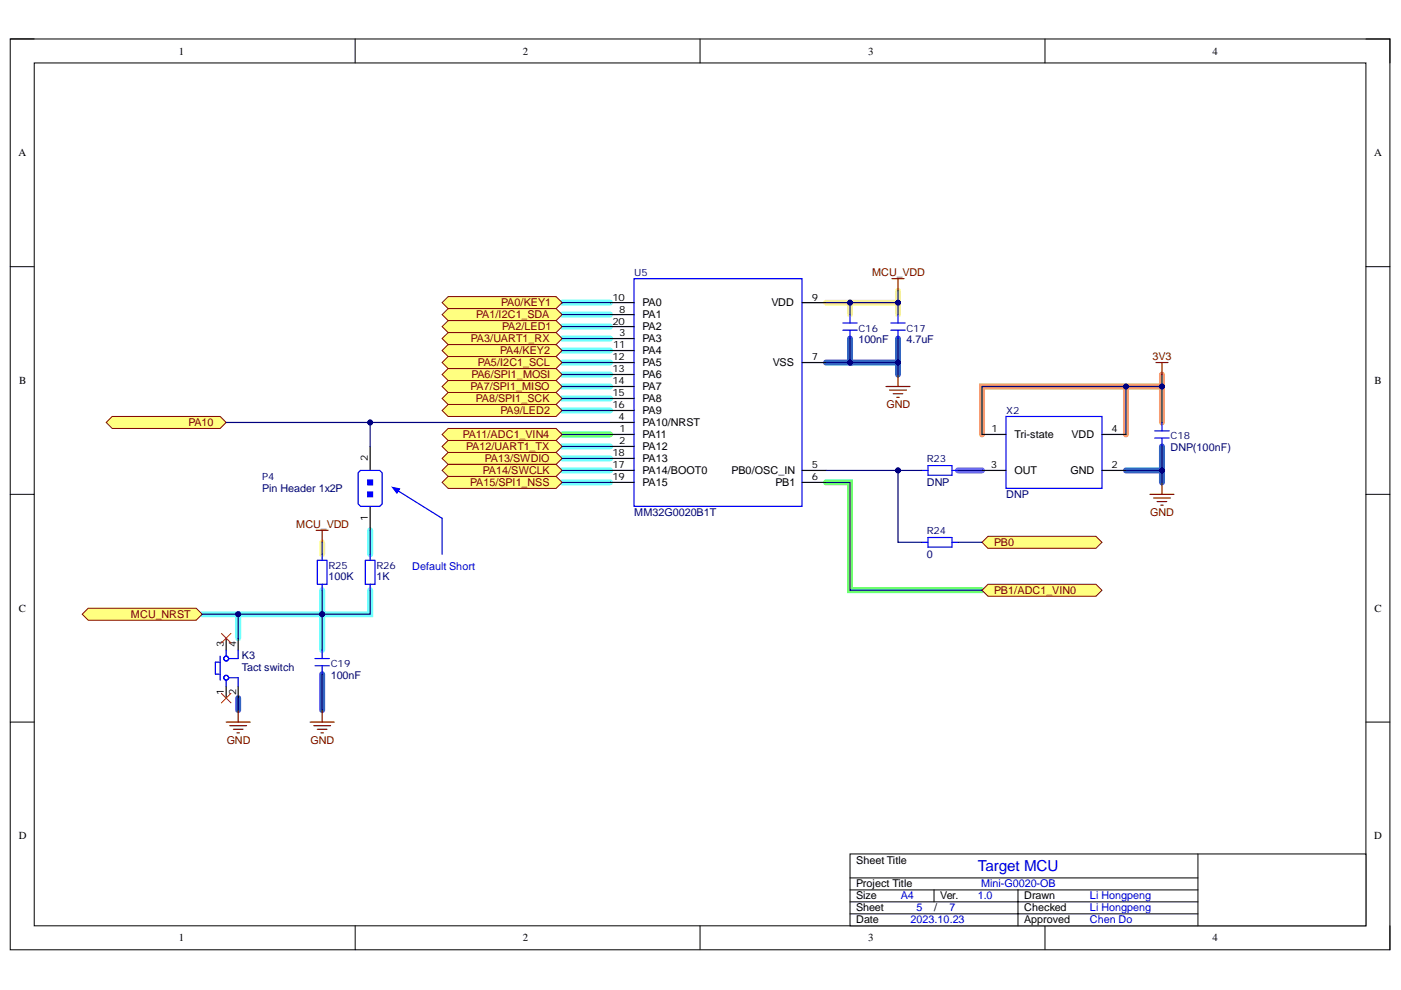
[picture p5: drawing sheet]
<svg xmlns="http://www.w3.org/2000/svg" width="297mm" height="210mm" viewBox="0 0 297 210" stroke-linecap="round" stroke-linejoin="round" font-family="sans-serif">
<path d="M2.2 8.3h292.5v193.1h-292.5z" fill="none" stroke="#000" stroke-width=".21"/>
<path d="M7.3 13.3h282.3v183h-282.3z" fill-rule="evenodd" fill="#fff"/>
<g fill="none" stroke="#000" stroke-width=".21">
<path d="M2.2 8.3h5.1M7.3 13.3h282.3v183h-282.3zM75.3 8.3v5M148.4 8.3v5M221.6 8.3v5M289.6 8.3h5.1v5M2.2 56.5h5.1M289.6 56.5h5.1M2.2 104.8h5.1M289.6 104.8h5.1M2.2 153.1h5.1M289.6 153.1h5.1"/>
<path d="M75.3 196.3v5.1M148.4 196.3v5.1M221.6 196.3v5.1M294.7 196.3v5.1"/>
</g>
<g fill="none" stroke="#6effff" stroke-width="1.3">
<path d="M119.2 64.2h10.1M119.2 66.7h10.1M119.2 69.2h10.1M119.2 71.8h10.1M119.2 74.3h10.1M119.2 76.9h10.1M119.2 79.4h10.1M119.2 81.9h10.1M119.2 84.5h10.1M119.2 87h10.1M119.2 94.7h10.1M119.2 97.2h10.1"/>
<path d="M119.2 99.7h10.1M78.5 112.4v5.1M119.2 102.3h10.1M50.5 130.2v5.1M68.3 125.1v12.8M78.5 125.1v5.1h-35.6"/>
</g>
<path d="M119.2 92.1h10.1M175.1 102.3h5.1v22.8h28" fill="none" stroke="#6eff6e" stroke-width="1.3"/>
<path d="M180.2 64.2v2.5M190.4 61.6v2.6h-15.3M190.4 64.2v2.5M68.3 115v2.5" fill="none" stroke="#ff9" stroke-width="1.3"/>
<path d="M180.2 71.8v5.1h-5.1M190.4 71.8v5.1h-10.2M190.4 76.9v2.5M246.4 94.7v5h-7.7M246.4 99.7v2.6M50.5 148v2.6M68.3 142.9v7.7" fill="none" stroke="#36c" stroke-width="1.3"/>
<path d="M246.4 79.4v2.5M238.7 81.9v10.2M246.4 89.6v-7.7h-38.2v10.2" fill="none" stroke="#f96" stroke-width="1.3"/>
<path d="M203.1 99.7h5.1" fill="none" stroke="#c0f" stroke-width="1.3"/>
<path d="M180.2 181.1h109.4v15.2h-109.4z" fill-rule="evenodd" fill="#fff"/>
<path d="M180.2 181.1h109.4v15.2h-109.4zM180.2 193.8h73.8M180.2 188.7h73.8M180.2 191.2h73.8M180.2 186.1h73.8M198 188.7v2.5M215.8 188.7v7.6M254 181.1v15.2" fill="none" stroke="#000" stroke-width=".21"/>
<path d="M93.7 81.9l1.3-1.2h22.9l1.3 1.2-1.3 1.3h-22.9z" fill-rule="evenodd" fill="#ffff80"/>
<path d="M93.7 81.9l1.3-1.2h22.9l1.3 1.2-1.3 1.3h-22.9z" fill="none" stroke="#800000" stroke-width=".21"/>
<path d="M93.7 79.4l1.3-1.3h22.9l1.3 1.3-1.3 1.3h-22.9z" fill-rule="evenodd" fill="#ffff80"/>
<path d="M93.7 79.4l1.3-1.3h22.9l1.3 1.3-1.3 1.3h-22.9z" fill="none" stroke="#800000" stroke-width=".21"/>
<path d="M93.7 84.5l1.3-1.3h22.9l1.3 1.3-1.3 1.3h-22.9z" fill-rule="evenodd" fill="#ffff80"/>
<path d="M93.7 84.5l1.3-1.3h22.9l1.3 1.3-1.3 1.3h-22.9z" fill="none" stroke="#800000" stroke-width=".21"/>
<path d="M93.7 102.3l1.3-1.3h22.9l1.3 1.3-1.3 1.2h-22.9z" fill-rule="evenodd" fill="#ffff80"/>
<path d="M93.7 102.3l1.3-1.3h22.9l1.3 1.3-1.3 1.2h-22.9z" fill="none" stroke="#800000" stroke-width=".21"/>
<path d="M93.7 64.2l1.3-1.3h22.9l1.3 1.3-1.3 1.2h-22.9z" fill-rule="evenodd" fill="#ffff80"/>
<path d="M93.7 64.2l1.3-1.3h22.9l1.3 1.3-1.3 1.2h-22.9z" fill="none" stroke="#800000" stroke-width=".21"/>
<path d="M93.7 74.3l1.3-1.2h22.9l1.3 1.2-1.3 1.3h-22.9z" fill-rule="evenodd" fill="#ffff80"/>
<path d="M93.7 74.3l1.3-1.2h22.9l1.3 1.2-1.3 1.3h-22.9z" fill="none" stroke="#800000" stroke-width=".21"/>
<path d="M93.7 76.9l1.3-1.3h22.9l1.3 1.3-1.3 1.2h-22.9z" fill-rule="evenodd" fill="#ffff80"/>
<path d="M93.7 76.9l1.3-1.3h22.9l1.3 1.3-1.3 1.2h-22.9z" fill="none" stroke="#800000" stroke-width=".21"/>
<path d="M93.7 66.7l1.3-1.3h22.9l1.3 1.3-1.3 1.3h-22.9z" fill-rule="evenodd" fill="#ffff80"/>
<path d="M93.7 66.7l1.3-1.3h22.9l1.3 1.3-1.3 1.3h-22.9z" fill="none" stroke="#800000" stroke-width=".21"/>
<path d="M93.7 69.2l1.3-1.2h22.9l1.3 1.2-1.3 1.3h-22.9z" fill-rule="evenodd" fill="#ffff80"/>
<path d="M93.7 69.2l1.3-1.2h22.9l1.3 1.2-1.3 1.3h-22.9z" fill="none" stroke="#800000" stroke-width=".21"/>
<path d="M93.7 87l1.3-1.2h22.9l1.3 1.2-1.3 1.3h-22.9z" fill-rule="evenodd" fill="#ffff80"/>
<path d="M93.7 87l1.3-1.2h22.9l1.3 1.2-1.3 1.3h-22.9z" fill="none" stroke="#800000" stroke-width=".21"/>
<path d="M93.7 97.2l1.3-1.3h22.9l1.3 1.3-1.3 1.3h-22.9z" fill-rule="evenodd" fill="#ffff80"/>
<path d="M93.7 97.2l1.3-1.3h22.9l1.3 1.3-1.3 1.3h-22.9z" fill="none" stroke="#800000" stroke-width=".21"/>
<path d="M93.7 99.7l1.3-1.2h22.9l1.3 1.2-1.3 1.3h-22.9z" fill-rule="evenodd" fill="#ffff80"/>
<path d="M93.7 99.7l1.3-1.2h22.9l1.3 1.2-1.3 1.3h-22.9z" fill="none" stroke="#800000" stroke-width=".21"/>
<path d="M134.4 59.1h35.6v48.3h-35.6z" fill-rule="evenodd" fill="#fff"/>
<path d="M134.4 59.1h35.6v48.3h-35.6z" fill="none" stroke="#00f" stroke-width=".25"/>
<g fill="none" stroke="#000" stroke-width=".25">
<path d="M129.3 76.9h5.1M129.3 71.8h5.1M129.3 66.7h5.1M129.3 64.2h5.1M129.3 74.3h5.1M129.3 79.4h5.1M129.3 69.2h5.1M170 76.9h5.1M170 64.2h5.1M129.3 92.1h5.1M129.3 94.7h5.1M129.3 89.6h5.1"/>
<path d="M129.3 99.7h5.1M129.3 81.9h5.1M129.3 84.5h5.1M129.3 87h5.1M129.3 97.2h5.1M170 99.7h5.1M129.3 102.3h5.1M170 102.3h5.1"/>
</g>
<path d="M208.2 115l1.3-1.3h22.9l1.2 1.3-1.2 1.3h-22.9z" fill-rule="evenodd" fill="#ffff80"/>
<path d="M208.2 115l1.3-1.3h22.9l1.2 1.3-1.2 1.3h-22.9z" fill="none" stroke="#800000" stroke-width=".21"/>
<g fill="none" stroke="#800000" stroke-width=".25">
<path d="M189.1 59.1h2.6M190.4 59.1v2.5M190.4 79.4v2.5M187.9 81.9h5M188.6 82.7h3.6M189.4 83.5h2M190.1 84.2h.5M48 153.1h5M48.7 153.9h3.6M49.5 154.6h2M50.2 155.4h.6M50.5 150.6v2.5"/>
<path d="M65.8 153.1h5M66.5 153.9h3.6M67.3 154.6h2M68.1 155.4h.5M68.3 150.6v2.5"/>
</g>
<g fill="none" stroke="#00f" stroke-width=".25">
<path d="M178.7 70h3.1M178.7 68.5h3.1M180.2 66.7v1.8M180.2 70v1.8M188.9 70h3M188.9 68.5h3M190.4 66.7v1.8M190.4 70v1.8M67.3 118.8h2v5.1h-2zM68.3 117.5v1.3M77.5 118.8h2v5.1h-2zM78.5 117.5v1.3"/>
<path d="M66.8 139.6h3M68.3 123.9v1.2M68.3 137.9v1.7M78.5 123.9v1.2M66.8 141.2h3M68.3 141.2v1.7"/>
</g>
<path d="M17.4 130.2l1.3-1.2h22.9l1.3 1.2-1.3 1.3h-22.9z" fill-rule="evenodd" fill="#ffff80"/>
<path d="M17.4 130.2l1.3-1.2h22.9l1.3 1.2-1.3 1.3h-22.9z" fill="none" stroke="#800000" stroke-width=".21"/>
<path d="M67 112.4h2.6M68.3 112.4v2.6" fill="none" stroke="#800000" stroke-width=".25"/>
<path d="M23.8 88.3h22.9l1.3 1.3-1.3 1.2h-22.9l-1.3-1.2z" fill-rule="evenodd" fill="#ffff80"/>
<path d="M23.8 88.3h22.9l1.3 1.3-1.3 1.2h-22.9l-1.3-1.2z" fill="none" stroke="#800000" stroke-width=".21"/>
<path d="M213.3 88.3h20.3v15.2h-20.3z" fill-rule="evenodd" fill="#fff"/>
<path d="M213.3 88.3h20.3v15.2h-20.3zM244.8 91.4h3.1M244.8 92.9h3.1M246.4 89.6v1.8M246.4 92.9v1.8M195.5 115h1.3M196.8 114h5v2h-5zM201.8 115h1.3" fill="none" stroke="#00f" stroke-width=".25"/>
<path d="M208.2 92.1h5.1M208.2 99.7h5.1M233.6 92.1h5.1M233.6 99.7h5.1" fill="none" stroke="#000" stroke-width=".25"/>
<path d="M243.8 104.8h5.1M244.6 105.6h3.5M245.3 106.3h2.1M246.1 107.1h.5M246.4 102.3v2.5" fill="none" stroke="#800000" stroke-width=".25"/>
<path d="M93.7 94.7l1.3-1.3h22.9l1.3 1.3-1.3 1.2h-22.9z" fill-rule="evenodd" fill="#ffff80"/>
<path d="M93.7 94.7l1.3-1.3h22.9l1.3 1.3-1.3 1.2h-22.9z" fill="none" stroke="#800000" stroke-width=".21"/>
<path d="M93.7 71.8l1.3-1.3h22.9l1.3 1.3-1.3 1.3h-22.9z" fill-rule="evenodd" fill="#ffff80"/>
<path d="M93.7 71.8l1.3-1.3h22.9l1.3 1.3-1.3 1.3h-22.9z" fill="none" stroke="#800000" stroke-width=".21"/>
<path d="M208.2 125.1l1.3-1.2h22.9l1.2 1.2-1.2 1.3h-22.9z" fill-rule="evenodd" fill="#ffff80"/>
<path d="M208.2 125.1l1.3-1.2h22.9l1.2 1.2-1.2 1.3h-22.9z" fill="none" stroke="#800000" stroke-width=".21"/>
<path d="M93.7 92.1l1.3-1.3h22.9l1.3 1.3-1.3 1.3h-22.9z" fill-rule="evenodd" fill="#ffff80"/>
<path d="M93.7 92.1l1.3-1.3h22.9l1.3 1.3-1.3 1.3h-22.9z" fill="none" stroke="#800000" stroke-width=".21"/>
<path d="M78.5 94.7v5M78.5 107.4v5" fill="none" stroke="#000" stroke-width=".25"/>
<path d="M75.9 100.2l.5-.5h4.1l.5 .5v6.7l-.5 .5h-4.1l-.5-.5z" fill-rule="evenodd" fill="#fff"/>
<path d="M75.9 100.2l.5-.5h4.1l.5 .5v6.7l-.5 .5h-4.1l-.5-.5z" fill="none" stroke="#00f" stroke-width=".25"/>
<path d="M78 104.3h1v1h-1z" fill-rule="evenodd" fill="#00f"/>
<path d="M78 104.3h1v1h-1z" fill="none" stroke="#00f" stroke-width=".25"/>
<path d="M78 101.8h1v1h-1z" fill-rule="evenodd" fill="#00f"/>
<g fill="none" stroke="#00f" stroke-width=".25">
<path d="M195.5 99.7h1.3M196.8 98.7h5v2.1h-5zM201.8 99.7h1.3M78 101.8h1v1h-1zM83.6 103.5l10.1 6.4v7.6M46.7 139.1v5.1M48 137.9v1.2M50.5 137.9v1.7h-2M46.7 140.4h-1v2.5h1M48 144.2v1.3M48.5 143.7h2v1.8"/>
<circle cx="48" cy="139.6" r=".51"/>
<circle cx="48" cy="143.7" r=".51"/>
</g>
<path d="M48 135.3v2.6M50.5 135.3v2.6M48 145.5v2.5M50.5 145.5v2.5" fill="none" stroke="#000" stroke-width=".25"/>
<path d="M46.9 134.3l2.1 2M49 134.3l-2.1 2M46.9 147l2.1 2M49 147l-2.1 2" fill="none" stroke="#f00" stroke-width=".21"/>
<path d="M83.2 103.3l1.5 .4-.5 .8z" fill="#00f"/>
<path d="M83.2 103.3l1.5 .4-.5 .8z" fill="none" stroke="#00f" stroke-width=".25"/>
<g fill="none" stroke="#000080" stroke-width=".25">
<path d="M119.2 64.2h10.1M119.2 66.7h10.1M119.2 69.2h10.1M119.2 71.8h10.1M119.2 74.3h10.1M119.2 76.9h10.1M119.2 79.4h10.1M190.4 61.6v2.6h-15.3M119.2 81.9h10.1M119.2 84.5h10.1M119.2 87h10.1M119.2 92.1h10.1"/>
<path d="M119.2 94.7h10.1M119.2 97.2h10.1M119.2 99.7h10.1M119.2 102.3h10.1"/>
</g>
<circle cx="180.2" cy="64.2" r=".51" fill="#000080"/>
<circle cx="180.2" cy="64.2" r=".51" fill="none" stroke="#000080" stroke-width=".21"/>
<circle cx="190.4" cy="64.2" r=".51" fill="#000080"/>
<circle cx="190.4" cy="64.2" r=".51" fill="none" stroke="#000080" stroke-width=".21"/>
<path d="M190.4 64.2v2.5" fill="none" stroke="#000080" stroke-width=".25"/>
<circle cx="190.4" cy="64.2" r=".51" fill="#000080"/>
<circle cx="190.4" cy="64.2" r=".51" fill="none" stroke="#000080" stroke-width=".21"/>
<path d="M180.2 64.2v2.5" fill="none" stroke="#000080" stroke-width=".25"/>
<circle cx="180.2" cy="64.2" r=".51" fill="#000080"/>
<circle cx="180.2" cy="64.2" r=".51" fill="none" stroke="#000080" stroke-width=".21"/>
<path d="M180.2 71.8v5.1h-5.1" fill="none" stroke="#000080" stroke-width=".25"/>
<circle cx="180.2" cy="76.9" r=".51" fill="#000080"/>
<circle cx="180.2" cy="76.9" r=".51" fill="none" stroke="#000080" stroke-width=".21"/>
<path d="M190.4 71.8v5.1h-10.2" fill="none" stroke="#000080" stroke-width=".25"/>
<circle cx="180.2" cy="76.9" r=".51" fill="#000080"/>
<circle cx="180.2" cy="76.9" r=".51" fill="none" stroke="#000080" stroke-width=".21"/>
<circle cx="190.4" cy="76.9" r=".51" fill="#000080"/>
<circle cx="190.4" cy="76.9" r=".51" fill="none" stroke="#000080" stroke-width=".21"/>
<path d="M190.4 76.9v2.5" fill="none" stroke="#000080" stroke-width=".25"/>
<circle cx="190.4" cy="76.9" r=".51" fill="#000080"/>
<circle cx="190.4" cy="76.9" r=".51" fill="none" stroke="#000080" stroke-width=".21"/>
<path d="M48 89.6h81.3M68.3 115v2.5M68.3 142.9v7.7" fill="none" stroke="#000080" stroke-width=".25"/>
<circle cx="78.5" cy="89.6" r=".51" fill="#000080"/>
<circle cx="78.5" cy="89.6" r=".51" fill="none" stroke="#000080" stroke-width=".21"/>
<path d="M246.4 94.7v5h-7.7" fill="none" stroke="#000080" stroke-width=".25"/>
<circle cx="246.4" cy="99.7" r=".51" fill="#000080"/>
<circle cx="246.4" cy="99.7" r=".51" fill="none" stroke="#000080" stroke-width=".21"/>
<path d="M246.4 99.7v2.6" fill="none" stroke="#000080" stroke-width=".25"/>
<circle cx="246.4" cy="99.7" r=".51" fill="#000080"/>
<circle cx="246.4" cy="99.7" r=".51" fill="none" stroke="#000080" stroke-width=".21"/>
<path d="M246.4 79.4v2.5" fill="none" stroke="#000080" stroke-width=".25"/>
<circle cx="246.4" cy="82" r=".51" fill="#000080"/>
<circle cx="246.4" cy="82" r=".51" fill="none" stroke="#000080" stroke-width=".21"/>
<path d="M238.7 81.9v10.2" fill="none" stroke="#000080" stroke-width=".25"/>
<circle cx="238.7" cy="82" r=".51" fill="#000080"/>
<circle cx="238.7" cy="82" r=".51" fill="none" stroke="#000080" stroke-width=".21"/>
<path d="M175.1 102.3h5.1v22.8h28M68.3 125.1v5.1" fill="none" stroke="#000080" stroke-width=".25"/>
<circle cx="68.3" cy="130.2" r=".51" fill="#000080"/>
<circle cx="68.3" cy="130.2" r=".51" fill="none" stroke="#000080" stroke-width=".21"/>
<path d="M68.3 130.2v7.7" fill="none" stroke="#000080" stroke-width=".25"/>
<circle cx="68.3" cy="130.2" r=".51" fill="#000080"/>
<circle cx="68.3" cy="130.2" r=".51" fill="none" stroke="#000080" stroke-width=".21"/>
<path d="M78.5 89.6v5.1" fill="none" stroke="#000080" stroke-width=".25"/>
<circle cx="78.5" cy="89.6" r=".51" fill="#000080"/>
<circle cx="78.5" cy="89.6" r=".51" fill="none" stroke="#000080" stroke-width=".21"/>
<path d="M246.4 89.6v-7.7h-38.2v10.2M78.5 112.4v5.1" fill="none" stroke="#000080" stroke-width=".25"/>
<circle cx="246.4" cy="82" r=".51" fill="#000080"/>
<circle cx="246.4" cy="82" r=".51" fill="none" stroke="#000080" stroke-width=".21"/>
<circle cx="238.7" cy="82" r=".51" fill="#000080"/>
<circle cx="238.7" cy="82" r=".51" fill="none" stroke="#000080" stroke-width=".21"/>
<path d="M190.4 99.7v15.3h5.1M203.1 99.7h5.1M203.1 115h5.1" fill="none" stroke="#000080" stroke-width=".25"/>
<circle cx="190.4" cy="99.7" r=".51" fill="#000080"/>
<circle cx="190.4" cy="99.7" r=".51" fill="none" stroke="#000080" stroke-width=".21"/>
<path d="M175.1 99.7h20.4" fill="none" stroke="#000080" stroke-width=".25"/>
<circle cx="190.4" cy="99.7" r=".51" fill="#000080"/>
<circle cx="190.4" cy="99.7" r=".51" fill="none" stroke="#000080" stroke-width=".21"/>
<path d="M78.5 125.1v5.1h-35.6" fill="none" stroke="#000080" stroke-width=".25"/>
<circle cx="50.5" cy="130.2" r=".51" fill="#000080"/>
<circle cx="50.5" cy="130.2" r=".51" fill="none" stroke="#000080" stroke-width=".21"/>
<circle cx="68.3" cy="130.2" r=".51" fill="#000080"/>
<circle cx="68.3" cy="130.2" r=".51" fill="none" stroke="#000080" stroke-width=".21"/>
<path d="M50.5 130.2v5.1M50.5 148v2.6" fill="none" stroke="#000080" stroke-width=".25"/>
<circle cx="50.5" cy="130.2" r=".51" fill="#000080"/>
<circle cx="50.5" cy="130.2" r=".51" fill="none" stroke="#000080" stroke-width=".21"/>
<path d="M245.1 76.9h2.5M246.4 76.9v2.5" fill="none" stroke="#800000" stroke-width=".25"/>
<text font-size="3.2" fill="#00f" x="207.3" y="184.7">Target MCU</text>
<g font-size="2.3">
<text x="37.9" y="11.6">1</text>
<text x="110.9" y="11.6">2</text>
<text x="184" y="11.6">3</text>
<text x="257.1" y="11.6">4</text>
<text x="3.9" y="33.1">A</text>
<text x="291.3" y="33.1">A</text>
<text x="136.2" y="64.9">PA0</text>
<text x="163.6" y="64.9">VDD</text>
<text x="136.2" y="67.5">PA1</text>
<text x="136.2" y="70">PA2</text>
<text x="136.2" y="72.5">PA3</text>
<text x="136.2" y="75.1">PA4</text>
<text x="136.2" y="77.6">PA5</text>
<text x="163.8" y="77.6">VSS</text>
<text x="4.1" y="81.4">B</text>
<text x="136.2" y="80.1">PA6</text>
<text x="136.2" y="82.7">PA7</text>
<text x="291.4" y="81.4">B</text>
<text x="136.2" y="85.3">PA8</text>
<text x="136.2" y="87.8">PA9</text>
<text x="136.2" y="92.9">PA11</text>
<text x="136.2" y="95.4">PA12</text>
<text x="136.2" y="90.4">PA10/NRST</text>
<text x="215.1" y="92.9">Tri-state</text>
<text x="227.2" y="92.9">VDD</text>
<text x="136.2" y="100.5">PA14/BOOT0</text>
<text x="136.2" y="98">PA13</text>
<text x="155.1" y="100.5">PB0/OSC_IN</text>
<text x="215.1" y="100.5">OUT</text>
<text x="227" y="100.5">GND</text>
<text x="136.2" y="103">PA15</text>
<text x="164.4" y="103">PB1</text>
<text x="4" y="129.7">C</text>
<text x="291.4" y="129.7">C</text>
<text x="4" y="177.9">D</text>
<text x="291.3" y="177.9">D</text>
<text x="181.5" y="183.1">Sheet Title</text>
<text x="181.5" y="190.7">Size</text>
<text x="181.5" y="188.2">Project Title</text>
<text x="199.4" y="190.7">Ver.</text>
<text x="217.1" y="190.7">Drawn</text>
<text x="181.5" y="193.2">Sheet</text>
<text x="181.5" y="195.8">Date</text>
<text x="198.1" y="193.2">/</text>
<text x="217.1" y="195.8">Approved</text>
<text x="217.1" y="193.2">Checked</text>
<text x="37.9" y="199.6">1</text>
<text x="110.9" y="199.6">2</text>
<text x="184" y="199.6">3</text>
<text x="257.1" y="199.6">4</text>
</g>
<g font-size="2.3" fill="#800000">
<text x="184.9" y="58.6">MCU_VDD</text>
<text x="106.3" y="64.9">PA0/KEY1</text>
<text x="101" y="67.5">PA1/I2C1_SDA</text>
<text x="106.5" y="70">PA2/LED1</text>
<text x="99.9" y="72.5">PA3/UART1_RX</text>
<text x="101.3" y="77.6">PA5/I2C1_SCL</text>
<text x="106" y="75.1">PA4/KEY2</text>
<text x="244.4" y="76.3">3V3</text>
<text x="99.8" y="82.7">PA7/SPI1_MISO</text>
<text x="99.9" y="80.1">PA6/SPI1_MOSI</text>
<text x="100.9" y="85.3">PA8/SPI1_SCK</text>
<text x="106.1" y="87.8">PA9/LED2</text>
<text x="187.9" y="86.6">GND</text>
<text x="39.9" y="90.4">PA10</text>
<text x="98.2" y="92.9">PA11/ADC1_VIN4</text>
<text x="98.8" y="95.4">PA12/UART1_TX</text>
<text x="102.4" y="100.5">PA14/SWCLK</text>
<text x="102.8" y="98">PA13/SWDIO</text>
<text x="99.7" y="103">PA15/SPI1_NSS</text>
<text x="62.8" y="111.9">MCU_VDD</text>
<text x="243.9" y="109.4">GND</text>
<text x="210.8" y="115.7">PB0</text>
<text x="210.8" y="125.9">PB1/ADC1_VIN0</text>
<text x="27.8" y="131">MCU_NRST</text>
<text x="48.1" y="157.7">GND</text>
<text x="65.8" y="157.7">GND</text>
</g>
<g font-size="2.3" fill="#000080">
<text x="182" y="72.8">100nF</text>
<text x="192.2" y="72.8">4.7uF</text>
<text x="248.2" y="95.7">DNP(100nF)</text>
<text x="55.6" y="104.3">Pin Header 1x2P</text>
<text x="196.5" y="103">DNP</text>
<text x="213.3" y="105.6">DNP</text>
<text x="134.5" y="109.4">MM32G0020B1T</text>
<text x="196.5" y="118.3">0</text>
<text x="69.6" y="123.1">100K</text>
<text x="79.8" y="123.1">1K</text>
<text x="51.3" y="139.6">K3</text>
<text x="51.3" y="142.2">Tact switch</text>
<text x="70.1" y="144">100nF</text>
</g>
<g font-size="2.3" fill="#00f">
<text x="87.4" y="120.8">Default Short</text>
<text x="191" y="190.7">A4</text>
<text x="207.3" y="190.7">1.0</text>
<text x="208" y="188.2">Mini-G0020-OB</text>
<text x="231.1" y="190.7">Li Hongpeng</text>
<text x="193" y="195.8">2023.10.23</text>
<text x="194.3" y="193.2">5</text>
<text x="201.3" y="193.2">7</text>
<text x="231.1" y="193.2">Li Hongpeng</text>
<text x="231.1" y="195.8">Chen Do</text>
</g>
<g font-size="2.1" fill="#000080">
<text x="134.5" y="58.6">U5</text>
<text x="182" y="70.3">C16</text>
<text x="192.2" y="70.3">C17</text>
<text x="213.3" y="87.8">X2</text>
<text x="248.2" y="93.2">C18</text>
<text x="55.6" y="101.8">P4</text>
<text x="196.5" y="98">R23</text>
<text x="196.5" y="113.3">R24</text>
<text x="69.6" y="120.6">R25</text>
<text x="79.8" y="120.6">R26</text>
<text x="70.1" y="141.4">C19</text>
</g>
<g font-size="2.1">
<text x="129.9" y="63.7">10</text>
<text x="172.1" y="63.7">9</text>
<text x="129.9" y="68.8">20</text>
<text x="131.2" y="71.3">3</text>
<text x="131.2" y="66.3">8</text>
<text x="129.9" y="76.4">12</text>
<text x="130" y="73.9">11</text>
<text x="172.1" y="76.4">7</text>
<text x="129.9" y="78.9">13</text>
<text x="129.9" y="81.5">14</text>
<text x="129.9" y="84">15</text>
<text x="129.9" y="86.6">16</text>
<text x="131.2" y="89.1">4</text>
<text x="131.2" y="94.2">2</text>
<text x="131.3" y="91.6">1</text>
<text x="210.2" y="91.6">1</text>
<text x="235.7" y="91.6">4</text>
<text x="78" y="97.7" transform="rotate(-90 78 97.7)">2</text>
<text x="129.9" y="99.2">17</text>
<text x="129.9" y="96.7">18</text>
<text x="129.9" y="101.8">19</text>
<text x="172.1" y="99.2">5</text>
<text x="172.1" y="101.8">6</text>
<text x="210.1" y="99.2">3</text>
<text x="235.7" y="99.2">2</text>
<text x="78" y="110.5" transform="rotate(-90 78 110.5)">1</text>
<text x="47.5" y="137.2" transform="rotate(-90 47.5 137.2)">3</text>
<text x="50.1" y="137.2" transform="rotate(-90 50.1 137.2)">4</text>
<text x="47.5" y="147.3" transform="rotate(-90 47.5 147.3)">1</text>
<text x="50.1" y="147.3" transform="rotate(-90 50.1 147.3)">2</text>
</g>
</svg>
